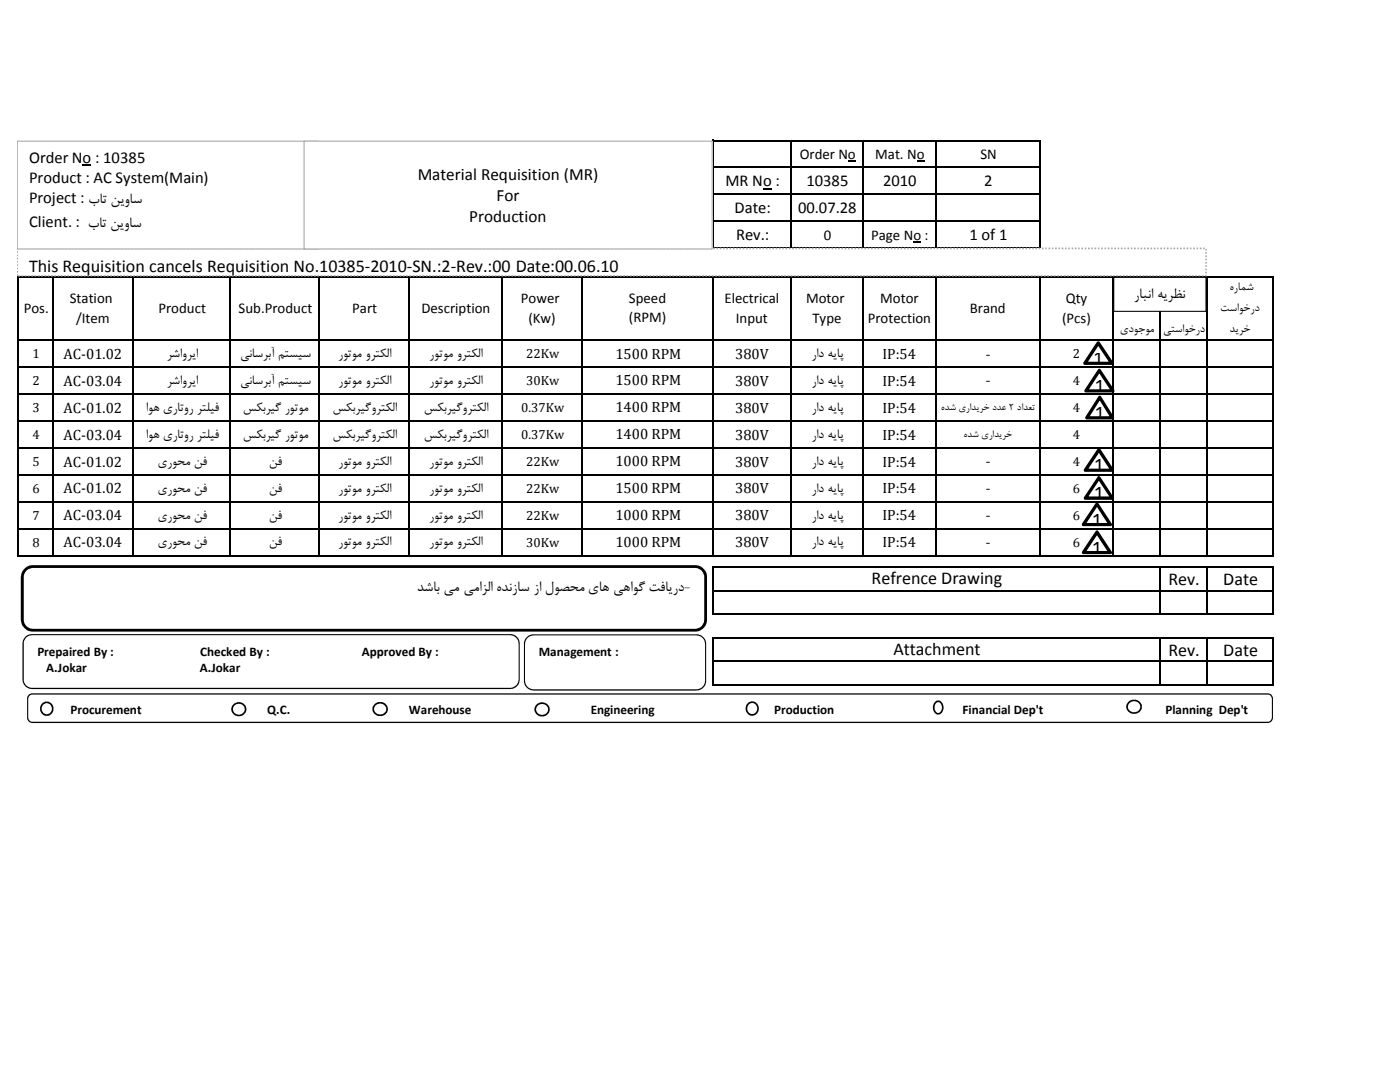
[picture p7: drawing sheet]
<svg xmlns="http://www.w3.org/2000/svg" width="279mm" height="216mm" viewBox="0 0 279 216" stroke-linecap="round" stroke-linejoin="round" font-family="sans-serif">
<path d="M152.3 37.6h1.7v.2h-1.7zM169.2 32.1h1.6v.2h-1.6zM183 32.1h1.5v.2h-1.5zM182.3 48.2h1.6v.2h-1.6z" fill="#000"/>
<g fill="none" stroke="#000" stroke-width=".3">
<path d="M142.3 27.9v21.8M142.4 28h65.3M142.4 33.4h65.3M142.4 38.8h65.3M157.9 28.2v21.5M172.2 28.2v21.5M186.8 28.2v21.5M207.5 28.2v82.8M3.6 55v56M3.7 55.2h250.5M10.6 55.3v55.7M26.5 55.3v55.7"/>
<path d="M46 55.3v55.7M63.7 55.3v55.7M81.6 55.3v55.7M100.1 55.3v55.7M116.2 55.3v55.7M142.3 55.3v55.7M142.4 44.2h65.3M142.4 49.6h65.3M157.9 55.3v55.7M172.2 55.3v55.7M186.8 55.3v55.7M222.1 55.3v55.7"/>
<path d="M231.5 55.3v55.7M240.8 55.3v55.7M254.1 55.3v55.7M3.7 67.8h250.5M3.7 73.2h250.5M3.7 78.6h250.5M3.7 84h250.5M3.7 89.3h250.5M3.7 94.7h250.5M3.7 100.1h250.5M3.7 105.5h250.5M3.7 110.8h250.5"/>
<path d="M142.3 113v9.7M142.4 113.2h111.8M142.4 117.9h111.8M231.5 113.3v9.4M240.8 113.3v9.4M254.1 113.3v9.4M142.3 127.1v9.7M142.4 122.6h111.8M142.4 127.3h111.8M142.4 132h111.8M142.4 136.7h111.8M231.5 127.4v9.4"/>
<path d="M240.8 127.4v9.4M254.1 127.4v9.4"/>
</g>
<path d="M3.4 49.6h237.3v5.4h-237.3z" fill="#fff"/>
<path d="M3.4 54.7h.2v.3h-.2zM3.4 54.1h.2v.3h-.2zM3.4 53.4h.2v.3h-.2zM3.4 52.7h.2v.4h-.2zM3.4 52.1h.2v.3h-.2zM3.4 51.4h.2v.4h-.2zM3.4 50.8h.2v.3h-.2zM3.4 50.1h.2v.4h-.2zM3.4 49.4h.2v.3h-.2l.2-.1v.2h-.2zM3.9 49.4h.3v.3h-.3zM4.5 49.4h.4v.3h-.4zM5.2 49.4h.3v.3h-.3zM5.8 49.4h.4v.3h-.4zM6.5 49.4h.3v.3h-.3zM7.2 49.4h.3v.3h-.3zM7.8 49.4h.3v.3h-.3zM8.5 49.4h.3v.3h-.3zM9.1 49.4h.3v.3h-.3zM9.8 49.4h.3v.3h-.3zM10.5 49.4h.3v.3h-.3zM11.1 49.4h.3v.3h-.3zM11.8 49.4h.3v.3h-.3zM12.4 49.4h.3v.3h-.3zM13.1 49.4h.3v.3h-.3zM13.7 49.4h.4v.3h-.4zM14.4 49.4h.3v.3h-.3zM15 49.4h.4v.3h-.4zM15.7 49.4h.3v.3h-.3zM16.3 49.4h.4v.3h-.4zM17 49.4h.3v.3h-.3zM17.7 49.4h.3v.3h-.3zM18.3 49.4h.3v.3h-.3zM19 49.4h.3v.3h-.3zM19.6 49.4h.3v.3h-.3zM20.3 49.4h.3v.3h-.3zM21 49.4h.3v.3h-.3zM21.6 49.4h.3v.3h-.3zM22.3 49.4h.3v.3h-.3zM22.9 49.4h.3v.3h-.3zM23.6 49.4h.3v.3h-.3zM24.2 49.4h.4v.3h-.4zM24.9 49.4h.3v.3h-.3zM25.5 49.4h.4v.3h-.4zM26.2 49.4h.3v.3h-.3zM26.8 49.4h.4v.3h-.4zM27.5 49.4h.3v.3h-.3zM28.2 49.4h.3v.3h-.3zM28.8 49.4h.3v.3h-.3zM29.5 49.4h.3v.3h-.3zM30.1 49.4h.3v.3h-.3zM30.8 49.4h.3v.3h-.3zM31.5 49.4h.3v.3h-.3zM32.1 49.4h.3v.3h-.3zM32.8 49.4h.3v.3h-.3zM33.4 49.4h.3v.3h-.3zM34.1 49.4h.3v.3h-.3zM34.7 49.4h.4v.3h-.4zM35.4 49.4h.3v.3h-.3zM36 49.4h.4v.3h-.4zM36.7 49.4h.3v.3h-.3zM37.3 49.4h.4v.3h-.4zM38 49.4h.3v.3h-.3zM38.7 49.4h.3v.3h-.3zM39.3 49.4h.3v.3h-.3zM40 49.4h.3v.3h-.3zM40.6 49.4h.3v.3h-.3zM41.3 49.4h.3v.3h-.3zM42 49.4h.2v.3h-.2zM42.6 49.4h.3v.3h-.3zM43.3 49.4h.3v.3h-.3zM43.9 49.4h.3v.3h-.3zM44.6 49.4h.3v.3h-.3zM45.2 49.4h.4v.3h-.4zM45.9 49.4h.3v.3h-.3zM46.5 49.4h.4v.3h-.4zM47.2 49.4h.3v.3h-.3zM47.8 49.4h.4v.3h-.4zM48.5 49.4h.3v.3h-.3zM49.1 49.4h.4v.3h-.4zM49.8 49.4h.3v.3h-.3zM50.5 49.4h.3v.3h-.3zM51.1 49.4h.3v.3h-.3zM51.8 49.4h.3v.3h-.3zM52.5 49.4h.2v.3h-.2zM53.1 49.4h.3v.3h-.3zM53.8 49.4h.3v.3h-.3zM54.4 49.4h.3v.3h-.3zM55.1 49.4h.3v.3h-.3zM55.7 49.4h.3v.3h-.3zM56.4 49.4h.3v.3h-.3zM57 49.4h.4v.3h-.4zM57.7 49.4h.3v.3h-.3zM58.3 49.4h.4v.3h-.4zM59 49.4h.3v.3h-.3zM59.6 49.4h.4v.3h-.4zM60.3 49.4h.3v.3h-.3zM61 49.4h.3v.3h-.3zM61.6 49.4h.3v.3h-.3zM62.3 49.4h.3v.3h-.3zM62.9 49.4h.3v.3h-.3zM63.6 49.4h.3v.3h-.3zM64.3 49.4h.3v.3h-.3zM64.9 49.4h.3v.3h-.3zM65.6 49.4h.3v.3h-.3zM66.2 49.4h.3v.3h-.3zM66.9 49.4h.3v.3h-.3zM67.5 49.4h.4v.3h-.4zM68.2 49.4h.3v.3h-.3zM68.8 49.4h.4v.3h-.4zM69.5 49.4h.3v.3h-.3zM70.1 49.4h.4v.3h-.4zM70.8 49.4h.3v.3h-.3zM71.5 49.4h.3v.3h-.3zM72.1 49.4h.3v.3h-.3zM72.8 49.4h.3v.3h-.3zM73.4 49.4h.3v.3h-.3zM74.1 49.4h.3v.3h-.3zM74.8 49.4h.3v.3h-.3zM75.4 49.4h.3v.3h-.3zM76.1 49.4h.3v.3h-.3zM76.7 49.4h.3v.3h-.3zM77.4 49.4h.3v.3h-.3zM78 49.4h.4v.3h-.4zM78.7 49.4h.3v.3h-.3zM79.3 49.4h.4v.3h-.4zM80 49.4h.3v.3h-.3zM80.6 49.4h.4v.3h-.4zM81.3 49.4h.3v.3h-.3zM82 49.4h.3v.3h-.3zM82.6 49.4h.3v.3h-.3zM83.3 49.4h.3v.3h-.3zM83.9 49.4h.3v.3h-.3zM84.6 49.4h.3v.3h-.3zM85.3 49.4h.3v.3h-.3zM85.9 49.4h.3v.3h-.3zM86.6 49.4h.3v.3h-.3zM87.2 49.4h.3v.3h-.3zM87.9 49.4h.3v.3h-.3zM88.5 49.4h.4v.3h-.4zM89.2 49.4h.3v.3h-.3zM89.8 49.4h.4v.3h-.4zM90.5 49.4h.3v.3h-.3zM91.1 49.4h.4v.3h-.4zM91.8 49.4h.3v.3h-.3zM92.5 49.4h.3v.3h-.3zM93.1 49.4h.3v.3h-.3zM93.8 49.4h.3v.3h-.3zM94.4 49.4h.3v.3h-.3zM95.1 49.4h.3v.3h-.3zM95.8 49.4h.3v.3h-.3zM96.4 49.4h.3v.3h-.3zM97.1 49.4h.3v.3h-.3zM97.7 49.4h.3v.3h-.3zM98.4 49.4h.3v.3h-.3zM99 49.4h.4v.3h-.4zM99.7 49.4h.3v.3h-.3zM100.3 49.4h.4v.3h-.4zM101 49.4h.3v.3h-.3zM101.6 49.4h.4v.3h-.4zM102.3 49.4h.3v.3h-.3zM103 49.4h.3v.3h-.3zM103.6 49.4h.3v.3h-.3zM104.3 49.4h.3v.3h-.3zM104.9 49.4h.3v.3h-.3zM105.6 49.4h.3v.3h-.3zM106.3 49.4h.3v.3h-.3zM106.9 49.4h.3v.3h-.3zM107.6 49.4h.3v.3h-.3zM108.2 49.4h.3v.3h-.3zM108.9 49.4h.3v.3h-.3zM109.5 49.4h.4v.3h-.4zM110.2 49.4h.3v.3h-.3zM110.8 49.4h.4v.3h-.4zM111.5 49.4h.3v.3h-.3zM112.1 49.4h.4v.3h-.4zM112.8 49.4h.3v.3h-.3zM113.5 49.4h.3v.3h-.3zM114.1 49.4h.3v.3h-.3zM114.8 49.4h.3v.3h-.3zM115.4 49.4h.3v.3h-.3zM116.1 49.4h.3v.3h-.3zM116.8 49.4h.3v.3h-.3zM117.4 49.4h.3v.3h-.3zM118.1 49.4h.3v.3h-.3zM118.7 49.4h.3v.3h-.3zM119.4 49.4h.3v.3h-.3zM120 49.4h.4v.3h-.4zM120.7 49.4h.3v.3h-.3zM121.3 49.4h.4v.3h-.4zM122 49.4h.3v.3h-.3zM122.6 49.4h.4v.3h-.4zM123.3 49.4h.3v.3h-.3zM124 49.4h.3v.3h-.3zM124.6 49.4h.3v.3h-.3zM125.3 49.4h.3v.3h-.3zM125.9 49.4h.3v.3h-.3zM126.6 49.4h.3v.3h-.3zM127.3 49.4h.3v.3h-.3zM127.9 49.4h.3v.3h-.3zM128.6 49.4h.3v.3h-.3zM129.2 49.4h.3v.3h-.3zM129.9 49.4h.3v.3h-.3zM130.5 49.4h.4v.3h-.4zM131.2 49.4h.3v.3h-.3zM131.8 49.4h.4v.3h-.4zM132.5 49.4h.3v.3h-.3zM133.1 49.4h.4v.3h-.4zM133.8 49.4h.3v.3h-.3zM134.5 49.4h.3v.3h-.3zM135.1 49.4h.3v.3h-.3zM135.8 49.4h.3v.3h-.3zM136.4 49.4h.3v.3h-.3zM137.1 49.4h.3v.3h-.3zM137.8 49.4h.2v.3h-.2zM138.4 49.4h.3v.3h-.3zM139.1 49.4h.3v.3h-.3zM139.7 49.4h.3v.3h-.3zM140.4 49.4h.3v.3h-.3zM141 49.4h.4v.3h-.4zM141.7 49.4h.3v.3h-.3zM142.3 49.4h.4v.3h-.4zM143 49.4h.3v.3h-.3zM143.6 49.4h.4v.3h-.4zM144.3 49.4h.3v.3h-.3zM144.9 49.4h.4v.3h-.4zM145.6 49.4h.3v.3h-.3zM146.3 49.4h.3v.3h-.3zM146.9 49.4h.3v.3h-.3zM147.6 49.4h.3v.3h-.3zM148.3 49.4h.2v.3h-.2zM148.9 49.4h.3v.3h-.3zM149.6 49.4h.3v.3h-.3zM150.2 49.4h.3v.3h-.3zM150.9 49.4h.3v.3h-.3zM151.5 49.4h.3v.3h-.3zM152.2 49.4h.3v.3h-.3zM152.8 49.4h.4v.3h-.4zM153.5 49.4h.3v.3h-.3zM154.1 49.4h.4v.3h-.4zM154.8 49.4h.3v.3h-.3zM155.4 49.4h.4v.3h-.4zM156.1 49.4h.3v.3h-.3zM156.8 49.4h.3v.3h-.3zM157.4 49.4h.3v.3h-.3zM158.1 49.4h.3v.3h-.3zM158.7 49.4h.3v.3h-.3zM159.4 49.4h.3v.3h-.3zM160.1 49.4h.3v.3h-.3zM160.7 49.4h.3v.3h-.3zM161.4 49.4h.3v.3h-.3zM162 49.4h.3v.3h-.3zM162.7 49.4h.3v.3h-.3zM163.3 49.4h.4v.3h-.4zM164 49.4h.3v.3h-.3zM164.6 49.4h.4v.3h-.4zM165.3 49.4h.3v.3h-.3zM165.9 49.4h.4v.3h-.4zM166.6 49.4h.3v.3h-.3zM167.3 49.4h.3v.3h-.3zM167.9 49.4h.3v.3h-.3zM168.6 49.4h.3v.3h-.3zM169.2 49.4h.3v.3h-.3zM169.9 49.4h.3v.3h-.3zM170.6 49.4h.3v.3h-.3zM171.2 49.4h.3v.3h-.3zM171.9 49.4h.3v.3h-.3zM172.5 49.4h.3v.3h-.3zM173.2 49.4h.3v.3h-.3zM173.8 49.4h.4v.3h-.4zM174.5 49.4h.3v.3h-.3zM175.1 49.4h.4v.3h-.4zM175.8 49.4h.3v.3h-.3zM176.4 49.4h.4v.3h-.4zM177.1 49.4h.3v.3h-.3zM177.8 49.4h.3v.3h-.3zM178.4 49.4h.3v.3h-.3zM179.1 49.4h.3v.3h-.3zM179.7 49.4h.3v.3h-.3zM180.4 49.4h.3v.3h-.3zM181.1 49.4h.3v.3h-.3zM181.7 49.4h.3v.3h-.3zM182.4 49.4h.3v.3h-.3zM183 49.4h.3v.3h-.3zM183.7 49.4h.3v.3h-.3zM184.3 49.4h.4v.3h-.4zM185 49.4h.3v.3h-.3zM185.6 49.4h.4v.3h-.4zM186.3 49.4h.3v.3h-.3zM186.9 49.4h.4v.3h-.4zM187.6 49.4h.3v.3h-.3zM188.3 49.4h.3v.3h-.3zM188.9 49.4h.3v.3h-.3zM189.6 49.4h.3v.3h-.3zM190.2 49.4h.3v.3h-.3zM190.9 49.4h.3v.3h-.3zM191.6 49.4h.3v.3h-.3zM192.2 49.4h.3v.3h-.3zM192.9 49.4h.3v.3h-.3zM193.5 49.4h.3v.3h-.3zM194.2 49.4h.3v.3h-.3zM194.8 49.4h.4v.3h-.4zM195.5 49.4h.3v.3h-.3zM196.1 49.4h.4v.3h-.4zM196.8 49.4h.3v.3h-.3zM197.4 49.4h.4v.3h-.4zM198.1 49.4h.3v.3h-.3zM198.8 49.4h.3v.3h-.3zM199.4 49.4h.3v.3h-.3zM200.1 49.4h.3v.3h-.3zM200.7 49.4h.3v.3h-.3zM201.4 49.4h.3v.3h-.3zM202.1 49.4h.3v.3h-.3zM202.7 49.4h.3v.3h-.3zM203.4 49.4h.3v.3h-.3zM204 49.4h.3v.3h-.3zM204.7 49.4h.3v.3h-.3zM205.3 49.4h.4v.3h-.4zM206 49.4h.3v.3h-.3zM206.6 49.4h.4v.3h-.4zM207.3 49.4h.3v.3h-.3zM207.9 49.4h.4v.3h-.4zM208.6 49.4h.3v.3h-.3zM209.3 49.4h.3v.3h-.3zM209.9 49.4h.3v.3h-.3zM210.6 49.4h.3v.3h-.3zM211.2 49.4h.3v.3h-.3zM211.9 49.4h.3v.3h-.3zM212.6 49.4h.3v.3h-.3zM213.2 49.4h.3v.3h-.3zM213.9 49.4h.3v.3h-.3zM214.5 49.4h.3v.3h-.3zM215.2 49.4h.3v.3h-.3zM215.8 49.4h.4v.3h-.4zM216.5 49.4h.3v.3h-.3zM217.1 49.4h.4v.3h-.4zM217.8 49.4h.3v.3h-.3zM218.4 49.4h.4v.3h-.4zM219.1 49.4h.3v.3h-.3zM219.8 49.4h.3v.3h-.3zM220.4 49.4h.3v.3h-.3zM221.1 49.4h.3v.3h-.3zM221.7 49.4h.3v.3h-.3zM222.4 49.4h.3v.3h-.3zM223.1 49.4h.3v.3h-.3zM223.7 49.4h.3v.3h-.3zM224.4 49.4h.3v.3h-.3zM225 49.4h.3v.3h-.3zM225.7 49.4h.3v.3h-.3zM226.3 49.4h.4v.3h-.4zM227 49.4h.3v.3h-.3zM227.6 49.4h.4v.3h-.4zM228.3 49.4h.3v.3h-.3zM228.9 49.4h.4v.3h-.4zM229.6 49.4h.3v.3h-.3zM230.3 49.4h.3v.3h-.3zM230.9 49.4h.3v.3h-.3zM231.6 49.4h.3v.3h-.3zM232.2 49.4h.3v.3h-.3zM232.9 49.4h.3v.3h-.3zM233.6 49.4h.2v.3h-.2zM234.2 49.4h.3v.3h-.3zM234.9 49.4h.3v.3h-.3zM235.5 49.4h.3v.3h-.3zM236.2 49.4h.3v.3h-.3zM236.8 49.4h.4v.3h-.4zM237.5 49.4h.3v.3h-.3zM238.1 49.4h.4v.3h-.4zM238.8 49.4h.3v.3h-.3zM239.4 49.4h.4v.3h-.4zM240.1 49.4h.3v.3h-.3zM240.5 49.7h.3v.3h-.3zM240.5 50.3h.3v.3h-.3zM240.5 51h.3v.3h-.3zM240.5 51.6h.3v.3h-.3zM240.5 52.3h.3v.3h-.3zM240.5 52.9h.3v.4h-.3zM240.5 53.6h.3v.3h-.3zM240.5 54.2h.3v.4h-.3zM240.5 54.9h.2l-.2 .1v-.1h.3v.3h-.3zM239.9 54.9h.3v.3h-.3zM239.2 54.9h.3v.3h-.3zM238.5 54.9h.4v.3h-.4zM237.9 54.9h.3v.3h-.3zM237.2 54.9h.4v.3h-.4zM236.6 54.9h.3v.3h-.3zM235.9 54.9h.4v.3h-.4zM235.2 54.9h.4v.3h-.4zM234.6 54.9h.3v.3h-.3zM233.9 54.9h.4v.3h-.4zM233.3 54.9h.3v.3h-.3zM232.6 54.9h.4v.3h-.4zM232 54.9h.3v.3h-.3zM231.3 54.9h.3v.3h-.3zM230.7 54.9h.3v.3h-.3zM230 54.9h.3v.3h-.3zM229.4 54.9h.3v.3h-.3zM228.7 54.9h.3v.3h-.3zM228 54.9h.4v.3h-.4zM227.4 54.9h.3v.3h-.3zM226.7 54.9h.4v.3h-.4zM226.1 54.9h.3v.3h-.3zM225.4 54.9h.4v.3h-.4zM224.7 54.9h.4v.3h-.4zM224.1 54.9h.4v.3h-.4zM223.4 54.9h.4v.3h-.4zM222.8 54.9h.3v.3h-.3zM222.1 54.9h.4v.3h-.4zM221.5 54.9h.3v.3h-.3zM220.8 54.9h.3v.3h-.3zM220.2 54.9h.3v.3h-.3zM219.5 54.9h.3v.3h-.3zM218.9 54.9h.3v.3h-.3zM218.2 54.9h.3v.3h-.3zM217.6 54.9h.3v.3h-.3zM216.9 54.9h.3v.3h-.3zM216.2 54.9h.4v.3h-.4zM215.6 54.9h.3v.3h-.3zM214.9 54.9h.4v.3h-.4zM214.2 54.9h.4v.3h-.4zM213.6 54.9h.4v.3h-.4zM212.9 54.9h.4v.3h-.4zM212.3 54.9h.3v.3h-.3zM211.6 54.9h.4v.3h-.4zM211 54.9h.3v.3h-.3zM210.3 54.9h.4v.3h-.4zM209.7 54.9h.3v.3h-.3zM209 54.9h.3v.3h-.3zM208.4 54.9h.3v.3h-.3zM207.7 54.9h.3v.3h-.3zM207.1 54.9h.3v.3h-.3zM206.4 54.9h.3v.3h-.3zM205.7 54.9h.4v.3h-.4zM205.1 54.9h.3v.3h-.3zM204.4 54.9h.4v.3h-.4zM203.8 54.9h.3v.3h-.3zM203.1 54.9h.4v.3h-.4zM202.4 54.9h.4v.3h-.4zM201.8 54.9h.3v.3h-.3zM201.1 54.9h.4v.3h-.4zM200.5 54.9h.3v.3h-.3zM199.8 54.9h.4v.3h-.4zM199.2 54.9h.3v.3h-.3zM198.5 54.9h.3v.3h-.3zM197.9 54.9h.3v.3h-.3zM197.2 54.9h.3v.3h-.3zM196.6 54.9h.3v.3h-.3zM195.9 54.9h.3v.3h-.3zM195.2 54.9h.4v.3h-.4zM194.6 54.9h.3v.3h-.3zM193.9 54.9h.4v.3h-.4zM193.3 54.9h.3v.3h-.3zM192.6 54.9h.4v.3h-.4zM191.9 54.9h.4v.3h-.4zM191.3 54.9h.3v.3h-.3zM190.6 54.9h.4v.3h-.4zM190 54.9h.3v.3h-.3zM189.3 54.9h.4v.3h-.4zM188.7 54.9h.3v.3h-.3zM188 54.9h.3v.3h-.3zM187.4 54.9h.3v.3h-.3zM186.7 54.9h.3v.3h-.3zM186.1 54.9h.3v.3h-.3zM185.4 54.9h.3v.3h-.3zM184.7 54.9h.4v.3h-.4zM184.1 54.9h.3v.3h-.3zM183.4 54.9h.4v.3h-.4zM182.8 54.9h.3v.3h-.3zM182.1 54.9h.4v.3h-.4zM181.4 54.9h.4v.3h-.4zM180.8 54.9h.3v.3h-.3zM180.1 54.9h.4v.3h-.4zM179.5 54.9h.3v.3h-.3zM178.8 54.9h.4v.3h-.4zM178.2 54.9h.3v.3h-.3zM177.5 54.9h.3v.3h-.3zM176.9 54.9h.3v.3h-.3zM176.2 54.9h.3v.3h-.3zM175.6 54.9h.3v.3h-.3zM174.9 54.9h.3v.3h-.3zM174.2 54.9h.4v.3h-.4zM173.6 54.9h.3v.3h-.3zM172.9 54.9h.4v.3h-.4zM172.3 54.9h.3v.3h-.3zM171.6 54.9h.4v.3h-.4zM170.9 54.9h.4v.3h-.4zM170.3 54.9h.3v.3h-.3zM169.6 54.9h.4v.3h-.4zM169 54.9h.3v.3h-.3zM168.3 54.9h.4v.3h-.4zM167.7 54.9h.3v.3h-.3zM167 54.9h.3v.3h-.3zM166.4 54.9h.3v.3h-.3zM165.7 54.9h.3v.3h-.3zM165.1 54.9h.3v.3h-.3zM164.4 54.9h.3v.3h-.3zM163.7 54.9h.4v.3h-.4zM163.1 54.9h.3v.3h-.3zM162.4 54.9h.4v.3h-.4zM161.8 54.9h.3v.3h-.3zM161.1 54.9h.4v.3h-.4zM160.4 54.9h.4v.3h-.4zM159.8 54.9h.3v.3h-.3zM159.1 54.9h.4v.3h-.4zM158.5 54.9h.3v.3h-.3zM157.8 54.9h.4v.3h-.4zM157.2 54.9h.3v.3h-.3zM156.5 54.9h.3v.3h-.3zM155.9 54.9h.3v.3h-.3zM155.2 54.9h.3v.3h-.3zM154.6 54.9h.3v.3h-.3zM153.9 54.9h.3v.3h-.3zM153.2 54.9h.4v.3h-.4zM152.6 54.9h.3v.3h-.3zM151.9 54.9h.4v.3h-.4zM151.3 54.9h.3v.3h-.3zM150.6 54.9h.4v.3h-.4zM149.9 54.9h.4v.3h-.4zM149.3 54.9h.3v.3h-.3zM148.6 54.9h.4v.3h-.4zM148 54.9h.3v.3h-.3zM147.3 54.9h.4v.3h-.4zM146.7 54.9h.3v.3h-.3zM146 54.9h.3v.3h-.3zM145.4 54.9h.3v.3h-.3zM144.7 54.9h.3v.3h-.3zM144.1 54.9h.3v.3h-.3zM143.4 54.9h.3v.3h-.3zM142.7 54.9h.4v.3h-.4zM142.1 54.9h.3v.3h-.3zM141.4 54.9h.4v.3h-.4zM140.8 54.9h.3v.3h-.3zM140.1 54.9h.4v.3h-.4zM139.4 54.9h.4v.3h-.4zM138.8 54.9h.3v.3h-.3zM138.1 54.9h.4v.3h-.4zM137.5 54.9h.3v.3h-.3zM136.8 54.9h.4v.3h-.4zM136.2 54.9h.3v.3h-.3zM135.5 54.9h.3v.3h-.3zM134.9 54.9h.3v.3h-.3zM134.2 54.9h.3v.3h-.3zM133.6 54.9h.3v.3h-.3zM132.9 54.9h.3v.3h-.3zM132.2 54.9h.4v.3h-.4zM131.6 54.9h.3v.3h-.3zM130.9 54.9h.4v.3h-.4zM130.3 54.9h.3v.3h-.3zM129.6 54.9h.4v.3h-.4zM128.9 54.9h.4v.3h-.4zM128.3 54.9h.4v.3h-.4zM127.6 54.9h.4v.3h-.4zM127 54.9h.3v.3h-.3zM126.3 54.9h.4v.3h-.4zM125.7 54.9h.3v.3h-.3zM125 54.9h.3v.3h-.3zM124.4 54.9h.3v.3h-.3zM123.7 54.9h.3v.3h-.3zM123.1 54.9h.3v.3h-.3zM122.4 54.9h.3v.3h-.3zM121.8 54.9h.3v.3h-.3zM121.1 54.9h.3v.3h-.3zM120.4 54.9h.4v.3h-.4zM119.8 54.9h.3v.3h-.3zM119.1 54.9h.4v.3h-.4zM118.4 54.9h.4v.3h-.4zM117.8 54.9h.4v.3h-.4zM117.1 54.9h.4v.3h-.4zM116.5 54.9h.3v.3h-.3zM115.8 54.9h.4v.3h-.4zM115.2 54.9h.3v.3h-.3zM114.5 54.9h.4v.3h-.4zM113.9 54.9h.3v.3h-.3zM113.2 54.9h.3v.3h-.3zM112.6 54.9h.3v.3h-.3zM111.9 54.9h.3v.3h-.3zM111.3 54.9h.3v.3h-.3zM110.6 54.9h.3v.3h-.3zM109.9 54.9h.4v.3h-.4zM109.3 54.9h.3v.3h-.3zM108.6 54.9h.4v.3h-.4zM107.9 54.9h.4v.3h-.4zM107.3 54.9h.4v.3h-.4zM106.6 54.9h.4v.3h-.4zM106 54.9h.3v.3h-.3zM105.3 54.9h.4v.3h-.4zM104.7 54.9h.3v.3h-.3zM104 54.9h.4v.3h-.4zM103.4 54.9h.3v.3h-.3zM102.7 54.9h.3v.3h-.3zM102.1 54.9h.3v.3h-.3zM101.4 54.9h.3v.3h-.3zM100.8 54.9h.3v.3h-.3zM100.1 54.9h.3v.3h-.3zM99.4 54.9h.4v.3h-.4zM98.8 54.9h.3v.3h-.3zM98.1 54.9h.4v.3h-.4zM97.5 54.9h.3v.3h-.3zM96.8 54.9h.4v.3h-.4zM96.1 54.9h.4v.3h-.4zM95.5 54.9h.3v.3h-.3zM94.8 54.9h.4v.3h-.4zM94.2 54.9h.3v.3h-.3zM93.5 54.9h.4v.3h-.4zM92.9 54.9h.3v.3h-.3zM92.2 54.9h.3v.3h-.3zM91.6 54.9h.3v.3h-.3zM90.9 54.9h.3v.3h-.3zM90.3 54.9h.3v.3h-.3zM89.6 54.9h.3v.3h-.3zM88.9 54.9h.4v.3h-.4zM88.3 54.9h.3v.3h-.3zM87.6 54.9h.4v.3h-.4zM87 54.9h.3v.3h-.3zM86.3 54.9h.4v.3h-.4zM85.6 54.9h.4v.3h-.4zM85 54.9h.3v.3h-.3zM84.3 54.9h.4v.3h-.4zM83.7 54.9h.3v.3h-.3zM83 54.9h.4v.3h-.4zM82.4 54.9h.3v.3h-.3zM81.7 54.9h.3v.3h-.3zM81.1 54.9h.3v.3h-.3zM80.4 54.9h.3v.3h-.3zM79.8 54.9h.3v.3h-.3zM79.1 54.9h.3v.3h-.3zM78.4 54.9h.4v.3h-.4zM77.8 54.9h.3v.3h-.3zM77.1 54.9h.4v.3h-.4zM76.5 54.9h.3v.3h-.3zM75.8 54.9h.4v.3h-.4zM75.1 54.9h.4v.3h-.4zM74.5 54.9h.3v.3h-.3zM73.8 54.9h.4v.3h-.4zM73.2 54.9h.3v.3h-.3zM72.5 54.9h.4v.3h-.4zM71.9 54.9h.3v.3h-.3zM71.2 54.9h.3v.3h-.3zM70.6 54.9h.3v.3h-.3zM69.9 54.9h.3v.3h-.3zM69.3 54.9h.3v.3h-.3zM68.6 54.9h.3v.3h-.3zM67.9 54.9h.4v.3h-.4zM67.3 54.9h.3v.3h-.3zM66.6 54.9h.4v.3h-.4zM66 54.9h.3v.3h-.3zM65.3 54.9h.4v.3h-.4zM64.6 54.9h.4v.3h-.4zM64 54.9h.3v.3h-.3zM63.3 54.9h.4v.3h-.4zM62.7 54.9h.3v.3h-.3zM62 54.9h.4v.3h-.4zM61.4 54.9h.3v.3h-.3zM60.7 54.9h.3v.3h-.3zM60.1 54.9h.3v.3h-.3zM59.4 54.9h.3v.3h-.3zM58.8 54.9h.3v.3h-.3zM58.1 54.9h.3v.3h-.3zM57.4 54.9h.4v.3h-.4zM56.8 54.9h.3v.3h-.3zM56.1 54.9h.4v.3h-.4zM55.5 54.9h.3v.3h-.3zM54.8 54.9h.4v.3h-.4zM54.1 54.9h.4v.3h-.4zM53.5 54.9h.3v.3h-.3zM52.8 54.9h.4v.3h-.4zM52.2 54.9h.3v.3h-.3zM51.5 54.9h.4v.3h-.4zM50.9 54.9h.3v.3h-.3zM50.2 54.9h.3v.3h-.3zM49.6 54.9h.3v.3h-.3zM48.9 54.9h.3v.3h-.3zM48.3 54.9h.3v.3h-.3zM47.6 54.9h.3v.3h-.3zM46.9 54.9h.4v.3h-.4zM46.3 54.9h.3v.3h-.3zM45.6 54.9h.4v.3h-.4zM45 54.9h.3v.3h-.3zM44.3 54.9h.4v.3h-.4zM43.6 54.9h.4v.3h-.4zM43 54.9h.3v.3h-.3zM42.3 54.9h.4v.3h-.4zM41.7 54.9h.3v.3h-.3zM41 54.9h.4v.3h-.4zM40.4 54.9h.3v.3h-.3zM39.7 54.9h.3v.3h-.3zM39.1 54.9h.3v.3h-.3zM38.4 54.9h.3v.3h-.3zM37.8 54.9h.3v.3h-.3zM37.1 54.9h.3v.3h-.3zM36.4 54.9h.4v.3h-.4zM35.8 54.9h.3v.3h-.3zM35.1 54.9h.4v.3h-.4zM34.5 54.9h.3v.3h-.3zM33.8 54.9h.4v.3h-.4zM33.1 54.9h.4v.3h-.4zM32.5 54.9h.4v.3h-.4zM31.8 54.9h.4v.3h-.4zM31.2 54.9h.3v.3h-.3zM30.5 54.9h.4v.3h-.4zM29.9 54.9h.3v.3h-.3zM29.2 54.9h.3v.3h-.3zM28.6 54.9h.3v.3h-.3zM27.9 54.9h.3v.3h-.3zM27.3 54.9h.3v.3h-.3zM26.6 54.9h.3v.3h-.3zM26 54.9h.3v.3h-.3zM25.3 54.9h.3v.3h-.3zM24.6 54.9h.4v.3h-.4zM24 54.9h.3v.3h-.3zM23.3 54.9h.4v.3h-.4zM22.6 54.9h.4v.3h-.4zM22 54.9h.4v.3h-.4zM21.3 54.9h.4v.3h-.4zM20.7 54.9h.3v.3h-.3zM20 54.9h.4v.3h-.4zM19.4 54.9h.3v.3h-.3zM18.7 54.9h.3v.3h-.3zM18.1 54.9h.3v.3h-.3zM17.4 54.9h.3v.3h-.3zM16.8 54.9h.3v.3h-.3zM16.1 54.9h.3v.3h-.3zM15.5 54.9h.3v.3h-.3zM14.8 54.9h.3v.3h-.3zM14.1 54.9h.4v.3h-.4zM13.5 54.9h.3v.3h-.3zM12.8 54.9h.4v.3h-.4zM12.1 54.9h.4v.3h-.4zM11.5 54.9h.4v.3h-.4zM10.8 54.9h.4v.3h-.4zM10.2 54.9h.3v.3h-.3zM9.5 54.9h.4v.3h-.4zM8.9 54.9h.3v.3h-.3zM8.2 54.9h.4v.3h-.4zM7.6 54.9h.3v.3h-.3zM6.9 54.9h.3v.3h-.3zM6.3 54.9h.3v.3h-.3zM5.6 54.9h.3v.3h-.3zM5 54.9h.3v.3h-.3zM4.3 54.9h.3v.3h-.3zM3.6 54.9h.4v.3h-.4z" fill="#a6a6a6"/>
<path d="M3.4 28.2h60.1v21.5h-60.1z" fill="#fff"/>
<path d="M3.4 28.1h60.2v21.7h-60.2zM3.4 28.3l.2-.1v21.5l-.2-.1h60.1l-.1 .1v-21.5l.1 .1z" fill="#a6a6a6"/>
<path d="M16.5 32.9h1.7v.2h-1.7z" fill="#000"/>
<path d="M60.7 28.2h81.4v21.5h-81.4z" fill="#fff"/>
<path d="M60.6 28.1h81.5l.1 .1v21.5l-.1 .1h-81.4zM60.7 28.3l.1-.1v21.5l-.1-.1h81.4l-.1 .1v-21.5l.1 .1z" fill="#a6a6a6"/>
<path d="M222.2 55.3h18.5v6.8h-18.5z" fill="#fff"/>
<path d="M222.2 55.3l18.5-.1 .1 .1v6.9h-18.5l-.2-.1zM222.3 55.5l.1-.2v6.8l-.1-.1h18.4l-.1 .1v-6.8l.1 .2z" fill="#000"/>
<path d="M5.1 113.7l.9-.6 .6-.1h132.1a2.12 2.12 0 0 1 2.1 2.1v8.5a2.1 2.1 0 0 1-2.1 2.1h-132.1a2.12 2.12 0 0 1-2.2-2.1v-8.5l.1-.5z" fill-rule="evenodd" fill="#fff"/>
<path d="M4.9 113.5l.7-.6 .7-.1h132.6a2.44 2.44 0 0 1 2.2 2.1v9a2.44 2.44 0 0 1-2.1 2.1h-132.7a2.45 2.45 0 0 1-2.2-2.3v-8.6a2.45 2.45 0 0 1 .8-1.6zM5.2 113.9l-.5 1.1v8.8l.2 .5 .4 .7 .7 .4 .6 .1h132.3l.7-.2 .4-.4 .5-.7v-.6v-8.6l-.5-1.1-1.1-.6h-132.5l-.7 .2z" fill="#000"/>
<path d="M5.1 127.1l.8-.4 .5-.1h95.4a1.77 1.77 0 0 1 1.8 1.8v7.2a1.76 1.76 0 0 1-1.8 1.8h-95.4a1.79 1.79 0 0 1-1.8-1.8v-7.2l.1-.4z" fill-rule="evenodd" fill="#fff"/>
<path d="M5 127.1l.6-.4 .6-.2h96l.7 .3 .5 .5 .3 .9v7.6a1.89 1.89 0 0 1-1.9 1.7h-95.4a1.95 1.95 0 0 1-1.9-1.9v-7.4l.1-.5zM5.2 127.3l-.5 .8v7.8l.5 .9 1 .4h95.8l1-.4 .4-.7 .1-.5v-7.5l-.3-.6-.5-.5-.9-.3h-95.4l-.6 .2z" fill="#000"/>
<path d="M105.2 127.2l.8-.5h.5h32.5a1.84 1.84 0 0 1 1.8 1.8v7.3a1.83 1.83 0 0 1-1.8 1.9h-32.5a1.87 1.87 0 0 1-1.9-1.9v-7.3l.1-.5z" fill-rule="evenodd" fill="#fff"/>
<path d="M105.1 127.1l.6-.4 .6-.1 33.3 .1a1.86 1.86 0 0 1 1.3 1.6v7.9a1.86 1.86 0 0 1-1.3 1.5l-33.1 .1a2.07 2.07 0 0 1-1.8-1.2l-.1-.6v-7.9zM105.3 127.3l-.4 .5-.1 .7v7.3l.1 .7 .4 .5 1 .5h32.7l1-.2 .6-.9 .1-8.2-.5-.9-.8-.5h-32.9l-.7 .1z" fill="#000"/>
<path d="M5.8 138.7l.7-.2h246.5a.94 .94 0 0 1 .9 .9v3.8a.94 .94 0 0 1-.9 .9h-246.5a.95 .95 0 0 1-1-.9v-3.8z" fill-rule="evenodd" fill="#fff"/>
<path d="M5.7 138.6l.6-.3h246.9l.4 .2 .4 .7v4.2a1.03 1.03 0 0 1-.8 .8h-246.9a1.04 1.04 0 0 1-.9-1v-4zM5.9 138.8l-.3 .6v3.8l.2 .5 .5 .3h246.9l.5-.3 .1-.5v-3.8l-.2-.6-.4-.2h-246.9z" fill="#000"/>
<circle cx="9.4" cy="141.4" r="1.24" fill="#fff"/>
<path d="M8.4 140.4l.7-.4h.5l.7 .4 .4 .7v.6l-.4 .8a1.3 1.3 0 0 1-1.7 .1l-.2-.2a1.41 1.41 0 0 1-.2-1.8zM8.6 140.6l-.3 .8 .3 .8 .7 .3 .6-.1 .4-.5 .1-.5-.3-.8-.8-.3z" fill="#000"/>
<circle cx="47.6" cy="141.5" r="1.31" fill="#fff"/>
<path d="M46.6 140.5a1.46 1.46 0 0 1 2.4 .3 1.46 1.46 0 0 1-1 2.1h-.6a1.41 1.41 0 0 1-1.2-1 1.41 1.41 0 0 1 .4-1.4zM46.5 141.5a1.15 1.15 0 0 0 2.3 0 1.15 1.15 0 0 0-2.3 0z" fill="#000"/>
<path d="M74.7 140.7a1.32 1.32 0 0 1 2.3 .1 1.32 1.32 0 0 1-1.1 1.9 1.27 1.27 0 0 1-1.2-.6 1.27 1.27 0 0 1 0-1.4z" fill-rule="evenodd" fill="#fff"/>
<path d="M74.8 140.5a1.48 1.48 0 0 1 2.2 0 1.48 1.48 0 0 1-.2 2.2 1.49 1.49 0 0 1-2-.1 1.49 1.49 0 0 1-.2-1.9zM75 140.7l-.4 .8 .4 .7 .9 .4 .5-.1 .5-.4 .2-.4v-.4l-.5-.7-.7-.2z" fill="#000"/>
<path d="M225.2 140.3a1.37 1.37 0 0 1 1.9-.4 1.37 1.37 0 0 1 .4 1.9 1.37 1.37 0 0 1-1.9 .3 1.37 1.37 0 0 1-.4-1.8z" fill-rule="evenodd" fill="#fff"/>
<path d="M225.2 140a1.55 1.55 0 0 1 1.9-.2 1.55 1.55 0 0 1 .7 1.8 1.66 1.66 0 0 1-2.8 .3 1.3 1.3 0 0 1 .2-1.9zM225.4 140.3l-.2 .3-.1 .5 .1 .4 .4 .4 1 .2 .8-.5 .2-.6-.4-.7-.9-.4z" fill="#000"/>
<path d="M107.1 140.8a1.29 1.29 0 0 1 2.2 .1 1.29 1.29 0 0 1-1.1 1.9 1.24 1.24 0 0 1-1.2-.6 1.24 1.24 0 0 1 .1-1.4z" fill-rule="evenodd" fill="#fff"/>
<path d="M107.1 140.5a1.48 1.48 0 0 1 2.3 .2 1.48 1.48 0 0 1-.6 2.2l-.9 .1-.6-.3a1.37 1.37 0 0 1-.5-1.7zM107.3 140.8l-.3 .8 .1 .3 .4 .6 .7 .2 .4-.1 .7-.6 .1-.6-.6-.8-.6-.1z" fill="#000"/>
<path d="M186.7 140.2a.81 .81 0 0 1 .9-.2 .81 .81 0 0 1 .5 .8 1.11 1.11 0 0 1-1.1 1.5 1.47 1.47 0 0 1-.3-2.1z" fill-rule="evenodd" fill="#fff"/>
<path d="M186.6 140a.86 .86 0 0 1 1.2 0l.5 .9v.6a1.05 1.05 0 0 1-1.5 1 1.63 1.63 0 0 1-.4-2.1zM186.9 140.3l-.3 .4v.9l.3 .6 .4 .1 .2-.1 .4-.6v-.9l-.4-.5-.3-.1z" fill="#000"/>
<path d="M149.4 140.4a1.2 1.2 0 0 1 1.9 1 1.2 1.2 0 0 1-1.9 1 1.36 1.36 0 0 1 0-2z" fill-rule="evenodd" fill="#fff"/>
<path d="M149.2 140.4l.7-.4h.7l.5 .4a1.65 1.65 0 0 1 .2 1.5 1.27 1.27 0 0 1-1.4 .9 1.51 1.51 0 0 1-1.1-1.7zM149.4 140.6l-.3 .6 .1 .6 .2 .4 .7 .3 .6-.2 .3-.5 .1-.4-.1-.6-.5-.5h-.3z" fill="#000"/>
<path d="M219.2 68.4l2.7 4.1h-5.4z" fill="#fff"/>
<path d="M218.9 68.2l.3-.1 .3 .1 2.7 4.1a.34 .34 0 0 1-.3 .5h-5.4a.34 .34 0 0 1-.3-.5zM218.9 68.6h.6l-2.7 4.1-.3-.5h5.4l-.3 .5z" fill="#000"/>
<path d="M219.4 73.9l2.7 4.1h-5.4z" fill="#fff"/>
<path d="M219.1 73.7a.31 .31 0 0 1 .3-.1 .31 .31 0 0 1 .3 .1l2.7 4.1a.34 .34 0 0 1-.3 .5h-5.4a.34 .34 0 0 1-.2-.5zM219.1 74.1h.6l-2.7 4.1-.3-.5h5.4l-.3 .5z" fill="#000"/>
<path d="M219.5 79.3l2.5 4.1h-5.1z" fill="#fff"/>
<path d="M219.3 79l.5 .1 2.5 4.1a.34 .34 0 0 1-.3 .5h-5.1a.34 .34 0 0 1-.3-.5zM219.2 79.5h.6l-2.6 4.1-.3-.5h5.1l-.3 .5z" fill="#000"/>
<path d="M219.3 89.7l2.7 4.2h-5.4z" fill="#fff"/>
<path d="M219 89.6l.3-.1 .3 .1 2.6 4a.34 .34 0 0 1-.2 .5h-5.4a.34 .34 0 0 1-.3-.5zM219 90h.6l-2.7 4-.3-.5h5.4l-.3 .5z" fill="#000"/>
<path d="M219.3 95.3l2.7 4.1h-5.4z" fill="#fff"/>
<path d="M219.1 95l.5 .2 2.6 4a.34 .34 0 0 1-.2 .5h-5.4a.34 .34 0 0 1-.3-.5zM219 95.5h.6l-2.7 4.1-.3-.5h5.4l-.3 .5z" fill="#000"/>
<path d="M218.9 100.6l2.7 4h-5.4z" fill="#fff"/>
<path d="M218.8 100.3l.4 .1 2.7 4.1v.3l-.3 .2h-5.4a.34 .34 0 0 1-.3-.5zM218.7 100.8h.5l-2.7 4.1-.3-.5h5.4l-.3 .5z" fill="#000"/>
<path d="M218.9 106.2l2.7 4.1h-5.4z" fill="#fff"/>
<path d="M218.8 105.9l.4 .1 2.7 4.1v.3l-.3 .2h-5.4a.34 .34 0 0 1-.3-.5zM218.7 106.4h.5l-2.7 4-.3-.5h5.4l-.3 .5z" fill="#000"/>
<g font-size="3.6">
<text x="5.8" y="54.2">This Requisition cancels Requisition No.10385‐2010‐SN.:2‐Rev.:00 Date:00.06.10</text>
<text x="218.2" y="72.7">1</text>
<text x="218.4" y="78.2">1</text>
<text x="218.4" y="83.6">1</text>
<text x="218.3" y="94">1</text>
<text x="218.3" y="99.6">1</text>
<text x="217.9" y="104.9">1</text>
<text x="217.9" y="110.4">1</text>
<text x="173.9" y="116.6">Refrence Drawing</text>
<text x="233.2" y="116.8">Rev.</text>
<text x="244.1" y="116.8">Date</text>
<text x="178.3" y="130.7">Attachment</text>
<text x="233.2" y="130.9">Rev.</text>
<text x="244.1" y="130.9">Date</text>
</g>
<g font-size="3.4">
<text x="83.4" y="35.9">Material Requisition (MR)</text>
<text x="99.1" y="40.1">For</text>
<text x="93.6" y="44.3">Production</text>
</g>
<g font-size="3.3">
<text x="5.8" y="32.5">Order No : 10385</text>
<text x="5.8" y="40.5">Project : بات نيواس</text>
<text x="5.8" y="36.4">Product : AC System(Main)</text>
<text x="144.8" y="37.2">MR No :</text>
<text x="161" y="37.2">10385</text>
<text x="176.2" y="37.2">2010</text>
<text x="196.4" y="37.2">2</text>
<text x="5.8" y="45.4">Client. : بات نيواس</text>
<text x="146.6" y="42.6">Date:</text>
<text x="146.9" y="48">Rev.:</text>
<text x="159.3" y="42.6">00.07.28</text>
<text x="193.5" y="48">1 of 1</text>
<text x="226.3" y="59.4">رابان ه</text>
<text x="232.3" y="59.4">يرظن</text>
<text x="83.2" y="118">دش با يم يمازال هدنزاس زا لوصحم ياه يهاوگ تفايرد-</text>
</g>
<g font-size="3">
<text x="159.6" y="31.7">Order No</text>
<text x="174.7" y="31.7">Mat. No</text>
<text x="195.7" y="31.7">SN</text>
<text x="164.4" y="47.9">0</text>
<text x="173.9" y="47.9">Page No :</text>
<text x="4.7" y="62.5">Pos.</text>
<text x="13.9" y="60.5">Station</text>
<text x="15.2" y="64.5">/Item</text>
<text x="31.6" y="62.5">Product</text>
<text x="47.6" y="62.5">Sub.Product</text>
<text x="70.3" y="62.5">Part</text>
<text x="84.1" y="62.5">Description</text>
<text x="104" y="60.5">Power</text>
<text x="105.5" y="64.5">(Kw)</text>
<text x="125.5" y="60.4">Speed</text>
<text x="125.5" y="64.3">(RPM)</text>
<text x="144.6" y="60.5">Electrical</text>
<text x="146.9" y="64.5">Input</text>
<text x="160.9" y="60.5">Motor</text>
<text x="162.1" y="64.5">Type</text>
<text x="173.2" y="64.5">Protection</text>
<text x="175.7" y="60.5">Motor</text>
<text x="193.5" y="62.5">Brand</text>
<text x="212" y="64.5">(Pcs)</text>
<text x="212.7" y="60.5">Qty</text>
<text x="12.7" y="71.6">AC‐01.02</text>
<text x="33.3" y="71.2">رشاور اي</text>
<text x="47.9" y="71.2">يان سرآب متسيس</text>
<text x="67.5" y="71.2">روتوم ورتكال</text>
<text x="85.7" y="71.2">روتوم ورتكال</text>
<text x="122.8" y="71.5">1500 RPM</text>
<text x="146.7" y="71.6">380V</text>
<text x="161.9" y="71.2">راد هياپ</text>
<text x="176.1" y="71.6">IP:54</text>
<text x="196.7" y="71.5">‐</text>
<text x="12.7" y="77">AC‐03.04</text>
<text x="33.3" y="76.6">رشاور اي</text>
<text x="47.9" y="76.6">يان سرآب متسيس</text>
<text x="67.5" y="76.6">روتوم ورتكال</text>
<text x="85.7" y="76.6">روتوم ورتكال</text>
<text x="122.8" y="76.9">1500 RPM</text>
<text x="146.7" y="77">380V</text>
<text x="161.9" y="76.6">راد هياپ</text>
<text x="176.1" y="77">IP:54</text>
<text x="196.7" y="76.9">‐</text>
<text x="12.7" y="82.3">AC‐01.02</text>
<text x="29.1" y="82">اوه يراتور رتليف</text>
<text x="48.4" y="82">سكبريگ روتوم</text>
<text x="66.4" y="82">سكبريگورتكال</text>
<text x="84.6" y="82">سكبريگورتكال</text>
<text x="122.8" y="82.3">1400 RPM</text>
<text x="146.7" y="82.3">380V</text>
<text x="161.9" y="82">راد هياپ</text>
<text x="176.1" y="82.3">IP:54</text>
<text x="12.7" y="87.7">AC‐03.04</text>
<text x="29.1" y="87.3">اوه يراتور رتليف</text>
<text x="48.4" y="87.3">سكبريگ روتوم</text>
<text x="66.4" y="87.3">سكبريگورتكال</text>
<text x="84.6" y="87.3">سكبريگورتكال</text>
<text x="122.8" y="87.7">1400 RPM</text>
<text x="146.7" y="87.7">380V</text>
<text x="161.9" y="87.3">راد هياپ</text>
<text x="176.1" y="87.7">IP:54</text>
<text x="12.7" y="93.1">AC‐01.02</text>
<text x="31.5" y="92.7">يروحم نف</text>
<text x="53.7" y="92.7">نف</text>
<text x="67.5" y="92.7">روتوم ورتكال</text>
<text x="85.7" y="92.7">روتوم ورتكال</text>
<text x="122.8" y="93">1000 RPM</text>
<text x="146.7" y="93.1">380V</text>
<text x="161.9" y="92.7">راد هياپ</text>
<text x="176.1" y="93.1">IP:54</text>
<text x="196.7" y="93">‐</text>
<text x="12.7" y="98.5">AC‐01.02</text>
<text x="31.5" y="98.1">يروحم نف</text>
<text x="53.7" y="98.1">نف</text>
<text x="67.5" y="98.1">روتوم ورتكال</text>
<text x="85.7" y="98.1">روتوم ورتكال</text>
<text x="122.8" y="98.4">1500 RPM</text>
<text x="146.7" y="98.5">380V</text>
<text x="161.9" y="98.1">راد هياپ</text>
<text x="176.1" y="98.5">IP:54</text>
<text x="196.7" y="98.4">‐</text>
<text x="12.7" y="103.8">AC‐03.04</text>
<text x="31.5" y="103.5">يروحم نف</text>
<text x="53.7" y="103.5">نف</text>
<text x="67.5" y="103.5">روتوم ورتكال</text>
<text x="85.7" y="103.5">روتوم ورتكال</text>
<text x="122.8" y="103.8">1000 RPM</text>
<text x="146.7" y="103.8">380V</text>
<text x="161.9" y="103.5">راد هياپ</text>
<text x="176.1" y="103.8">IP:54</text>
<text x="196.7" y="103.8">‐</text>
<text x="12.7" y="109.2">AC‐03.04</text>
<text x="31.5" y="108.8">يروحم نف</text>
<text x="53.7" y="108.8">نف</text>
<text x="67.5" y="108.8">روتوم ورتكال</text>
<text x="85.7" y="108.8">روتوم ورتكال</text>
<text x="122.8" y="109.2">1000 RPM</text>
<text x="146.7" y="109.2">380V</text>
<text x="161.9" y="108.8">راد هياپ</text>
<text x="176.1" y="109.2">IP:54</text>
<text x="196.7" y="109.2">‐</text>
</g>
<g font-size="2.6">
<text x="245.4" y="57.9">هرامش</text>
<text x="243.5" y="62.1">تساوخرد</text>
<text x="6.5" y="71.5">1</text>
<text x="105" y="71.5">22Kw</text>
<text x="214.1" y="71.5">2</text>
<text x="223.5" y="66.2">يدوجوم</text>
<text x="232.1" y="66.2">يتساوخرد</text>
<text x="245.4" y="66.3">ديرخ</text>
<text x="6.5" y="76.8">2</text>
<text x="105" y="76.8">30Kw</text>
<text x="214.1" y="76.8">4</text>
<text x="6.5" y="82.2">3</text>
<text x="104" y="82.2">0.37Kw</text>
<text x="214.1" y="82.2">4</text>
<text x="6.5" y="87.6">4</text>
<text x="104" y="87.6">0.37Kw</text>
<text x="214.1" y="87.6">4</text>
<text x="6.5" y="93">5</text>
<text x="105" y="93">22Kw</text>
<text x="214.1" y="93">4</text>
<text x="6.5" y="98.3">6</text>
<text x="105" y="98.3">22Kw</text>
<text x="214.1" y="98.3">6</text>
<text x="6.5" y="103.7">7</text>
<text x="105" y="103.7">22Kw</text>
<text x="214.1" y="103.7">6</text>
<text x="6.5" y="109.1">8</text>
<text x="105" y="109.1">30Kw</text>
<text x="214.1" y="109.1">6</text>
<text x="7.5" y="130.8">Prepaired By :</text>
<text x="40" y="130.8">Checked By :</text>
<text x="72.2" y="130.8">Approved By :</text>
<text x="107.5" y="130.9">Management :</text>
<text x="9.2" y="134">A.Jokar</text>
<text x="39.9" y="134">A.Jokar</text>
<text x="14.1" y="142.4">Procurement</text>
<text x="53.3" y="142.4">Q.C.</text>
<text x="81.6" y="142.4">Warehouse</text>
<text x="117.9" y="142.4">Engineering</text>
<text x="154.5" y="142.4">Production</text>
<text x="192.1" y="142.4">Financial Dep't</text>
<text x="232.6" y="142.4">Planning Dep't</text>
</g>
<g font-size="2.3">
<text x="187.8" y="81.8">هدش يراديرخ ددع 2 دادعت</text>
<text x="192.3" y="87.2">هدش يراديرخ</text>
</g>
</svg>
